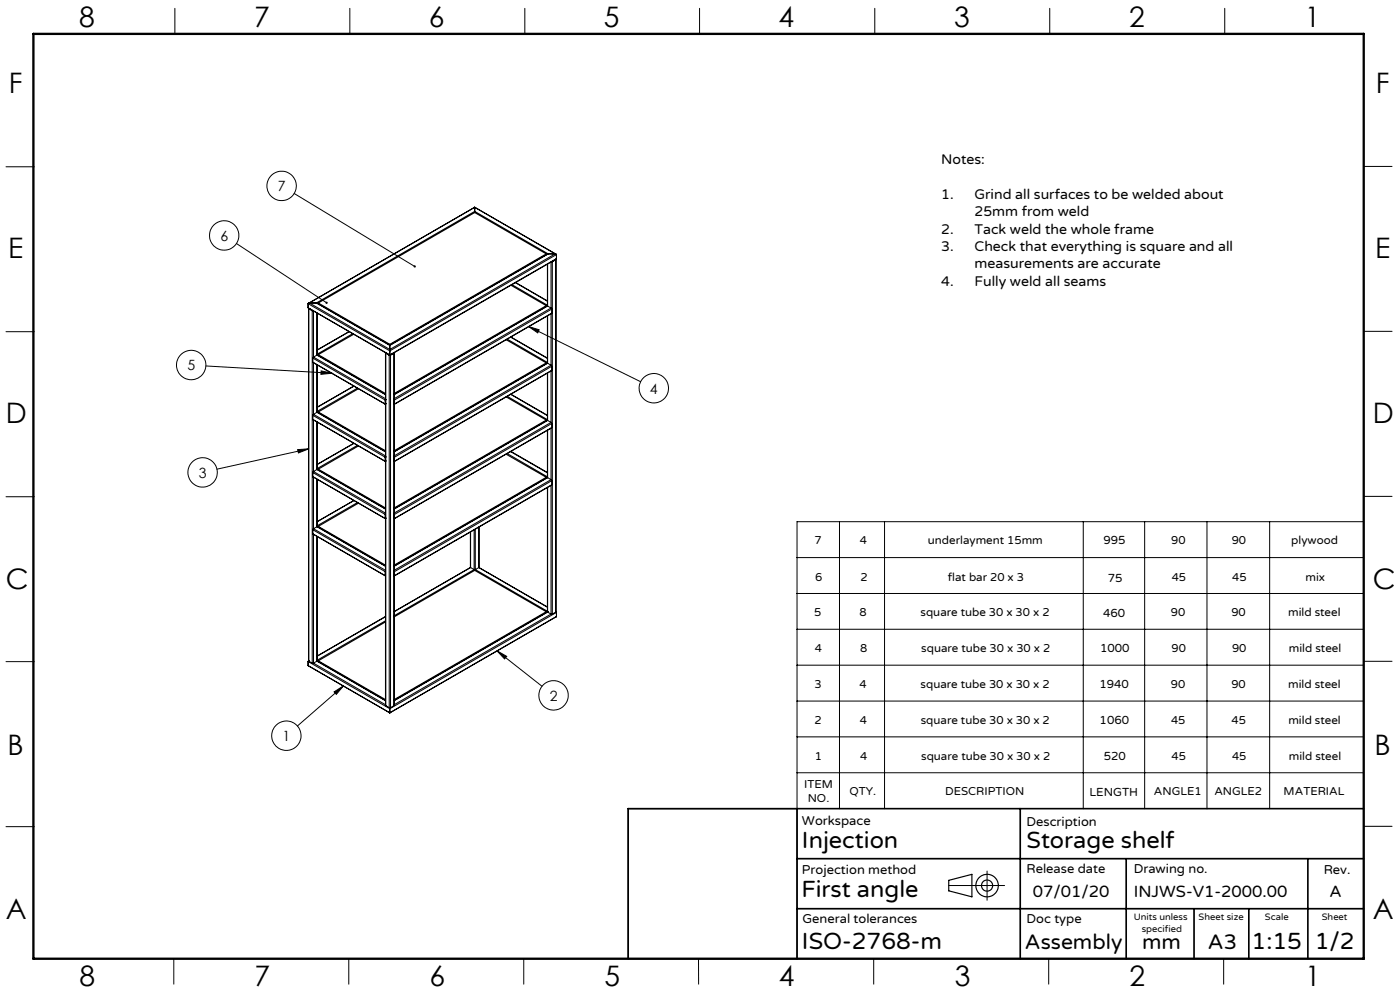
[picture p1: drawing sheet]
<svg xmlns="http://www.w3.org/2000/svg" width="420mm" height="297mm" viewBox="0 0 420 297" stroke-linecap="round" stroke-linejoin="round" font-family="sans-serif">
<g fill="none" stroke="#000" stroke-width=".35">
<path d="M284.6 263.8l7-1.8v6.8l-7-1.8z"/>
<circle cx="296.1" cy="265.4" r="1.66"/>
<circle cx="296.1" cy="265.4" r="3.4"/>
</g>
<g fill="none" stroke="#000" stroke-width=".3">
<path d="M52.5 2.5v7.7M105 2.5v7.7M157.4 2.5v7.7M209.9 2.5v7.7M262.4 2.5v7.7M314.9 2.5v7.7M367.4 2.5v7.7M1.8 50h8.5M88.3 58l36.1 21.9M409.1 49.9h8.5M70.9 73l27.1 17.7M142.4 63.4v.3"/>
<path d="M142.4 62.1v.1M142.4 62.1l24.4 14.1M142.4 62.1l-49.8 28.8M142.4 63.4l22.1 12.7M142.4 62.2v1.2M142.4 62.2l24.1 13.9M142.4 62.2l-49.6 28.6M142.4 63.4l-47.5 27.4M142.4 63.7l-46.9 27.1M142.4 63.7l21.5 12.4M163.9 76.1v.3M163.9 76.1l-47 27.1"/>
<path d="M163.9 76.2l.1 .1M164.2 79.2v12.5M164.3 79.1v12.6M164.5 76.1l-47.6 27.3M164.5 76.1h2M164.5 76.1l-47.6 27.4M165.3 78.5v13.8M165.6 78.4h-.1M165.6 78.3v.1M165.7 78.5h-.3M165.7 78.5v105.5M166.5 76.1l.4 .2"/>
<path d="M166.5 76.1l-49.6 28.6M166.7 77.8l-1.1 .6M166.7 77.7v.1M166.7 77.9l-1 .6M166.7 77.9v105.5M166.8 77.7l-.1 .2M166.8 77.7l-.1 105.7M166.8 77.7l-49.9 28.8M166.9 77.5l-.1 .2M166.9 76.3v1.2M166.9 76.3l-50 28.9M166.9 77.5l-50 28.9"/>
<path d="M1.8 99.4h8.5M92.4 92.2l.2 .2M92.4 91v1.2M92.4 91l24.5 14.2M92.4 92.2l24.5 14.2M92.6 92.4v.1M92.6 92.4l24.3 14.1M92.6 92.4v105.6M92.6 92.5l1.1 .6M92.6 92.5v105.7M92.7 92.4v.1M92.7 92.5l1.1 .6"/>
<path d="M92.7 92.5h.1M92.8 90.8l-.4 .2M92.8 90.8h2.1M92.8 90.8l24.1 13.9M93.7 93.1l.2 .1M93.7 93.1v105.7M93.8 93.1h.1M94.1 93.2v13.8M94.9 90.8l.2 .1M94.9 90.8l22 12.7M95.1 93.8v12.6M95.1 90.9l21.8 12.5"/>
<path d="M95.1 93.9v12.5M95.5 90.8v.2M95.5 90.8l21.4 12.4M95.5 90.9l-.1 .1M104.7 99.4l-9.6 5.5M104.8 99.4l-9.7 5.5M153.2 85.5l10.7 6.1M153.6 85.3l10.6 6.2M154.6 84.7l9.6 5.6M154.7 84.7l9.5 5.5M158.6 97.9l33.6 16.5M158.6 97.9l3.1 .9-.4 1z"/>
<path d="M163.9 91.6v.3M163.9 91.6l-45.6 26.3M163.9 91.7l.1 .1M164.2 91.6l-.1 .1M164.2 94.7v14.1M164.3 91.7l-46 26.5M164.3 91.7l1 .6M164.3 91.7l-46 26.6M164.3 94.6v14.3M165.3 92.3l.2 .3M165.3 92.3l-47 27.2M165.3 94v15.5"/>
<path d="M165.5 93.8l-47.2 27.4M165.5 92.6v1.2M165.5 92.6l-47.1 27.3M165.5 93.8l-47.1 27.3M409.1 99.3h8.5M61.8 109.7l37.8 2.2M93.9 108.5l21.7 12.7M93.9 107.3v1.2M93.9 107.3l21.6 12.6M93.9 108.5l21.6 12.6M94.1 107l-.2 .3M94.1 107l21.5 12.5"/>
<path d="M94.1 108.7v15.5M95.1 106.4l-1 .6M95.1 106.4l20.5 11.9M95.1 109.3v14.3M95.1 106.3l.1 .1M95.1 109.4v14.1M95.2 106.4h-.1M95.2 106.4l20.4 11.8M95.5 106.3v.3M95.5 106.3l20.1 11.6M95.5 106.4l-.1 .1M96.3 111.2l3.3 .7-3.3 .3z"/>
<path d="M105.8 100l-10.7 6.1M106.1 115.7l-11 6.3M106.1 100.2l-10.6 6.1M106.2 115.7l-11.1 6.4M107.2 116.3l-12.1 7M107.5 116.5l-12 7M115.5 119.9v1.2M115.6 119.6l-.1 .3M115.6 119.7v.1M115.6 105.8l.1 105.7M115.6 119.8h.1M115.7 105.7v.2"/>
<path d="M115.7 105.9l1.1 .6M115.7 105.9v105.6M115.8 105.8h.1M115.8 105.8l1.1 .6M116.8 106.5h.4M116.8 106.5v105.6M116.9 106.4h.1M116.9 104.7v.5M116.9 106.4v.1M116.9 103.4v.1M116.9 103.2v.2M116.9 103.5v1.2"/>
<path d="M116.9 105.2v1.2M117 106.4h.1M117.1 106.4h.1M117.2 106.5v105.6M118.1 105.8l-1 .6M118.1 105.8h.1M118.2 105.9l-1 .6M118.2 105.9v105.6M118.3 119.6l.1 .3M118.3 119.7v.1M118.3 105.7l-.1 .2M118.3 105.8l-.1 105.7"/>
<path d="M118.3 119.8h.1M118.4 119.9v1.2M151.8 119l12.1 6.9M151.8 101.8l12.1 7M152.2 118.8l12 7M152.2 101.6l12 7M153.2 118.2l11 6.4M153.2 101l11 6.4M153.3 118.1l10.9 6.4M153.3 101l10.9 6.3M163.9 108.8v.2M163.9 108.8l-45.6 26.3"/>
<path d="M163.9 108.8l.1 .1M164.2 108.7l-.1 .2M164.2 111.8v14.2M164.3 108.9l-46 26.5M164.3 108.9l1 .6M164.3 111.8v14.2M165.3 109.5l.2 .3M165.3 109.5l-47 27.1M165.3 111.2v15.4M165.5 111l-47.2 27.3M165.5 109.8v1.2M165.5 109.8l-47.1 27.2"/>
<path d="M165.5 111l-47.1 27.2M89.3 134.8l3.3-.3-3.1 1.2zM92.6 134.5l-27.5 6.1M93.9 125.7l21.7 12.6M93.9 124.5v1.2M93.9 124.5l21.6 12.5M93.9 125.7l21.6 12.5M94.1 124.2l-.2 .3M94.1 124.2l21.5 12.4M94.1 125.9v15.4M95.1 123.6l20.5 11.8M95.1 123.6l-1 .6"/>
<path d="M95.1 126.5v14.2M95.1 123.4l.1 .2M95.5 123.5v.2M95.5 123.5l20.1 11.6M95.5 123.5l-.1 .1M106.1 132.9l-11 6.3M106.2 132.9l-11.1 6.3M107.2 133.5l-12.1 6.9M107.5 133.7l-12 6.9M115.5 138.2l.1 .1M115.5 121.1l.1 .1M115.5 137v1.2"/>
<path d="M115.6 136.7l-.1 .3M115.6 138.1v.1M115.6 136.9h.1M115.6 121v.1M115.6 138.1h.1M115.6 121h.1M118.3 136.7l.1 .3M118.3 136.9h.1M118.3 138.1h.1M118.3 121h.1M118.3 138.1v.1M118.3 121v.1"/>
<path d="M118.4 138.2l-.1 .1M118.4 121.1l-.1 .1M118.4 137v1.2M151.8 136.1l12.1 6.9M152.2 135.9l12 7M153.2 135.4l11 6.3M153.3 135.3l10.9 6.3M163.9 125.9v.3M163.9 125.9l-45.6 26.3M163.9 126l.1 .1M164.2 125.9l-.1 .1M164.2 129v14.1"/>
<path d="M164.3 126l-46 26.5M164.3 126l1 .6M164.3 126l-46 26.6M164.3 128.9v14.3M165.3 126.6l.2 .3M165.3 126.6l-47 27.2M165.3 128.3v15.5M165.5 128.1l-47.2 27.4M165.5 126.9v1.2M165.5 126.9l-47.1 27.3M165.5 128.1l-47.1 27.3M1.8 148.9h8.5"/>
<path d="M93.9 160l21.7 12.6M93.9 142.8l21.7 12.7M93.9 158.8l21.6 12.5M93.9 160l21.6 12.5M93.9 141.6v1.2M93.9 158.8v1.2M93.9 141.6l21.6 12.6M93.9 142.8l21.6 12.6M94.1 158.5l-.2 .3M94.1 141.3l-.2 .3M94.1 158.5l21.5 12.4M94.1 141.3l21.5 12.5"/>
<path d="M94.1 143v15.5M95.1 157.9l20.5 11.7M95.1 157.9l-1 .6M95.1 140.7l-1 .6M95.1 157.9l20.5 11.8M95.1 140.7l20.5 11.9M95.1 143.6v14.3M95.1 157.7l.1 .2M95.1 140.5l.1 .2M95.1 143.7v14.1M95.2 140.7h-.1M95.2 140.7l20.4 11.8"/>
<path d="M95.5 140.6v.3M95.5 157.8v.2M95.5 157.8l20.1 11.6M95.5 140.6l20.1 11.6M95.5 157.8l-.1 .1M95.5 140.7l-.1 .1M106.1 150l-11 6.3M106.2 150l-11.1 6.4M107.2 150.6l-12.1 7M107.5 150.8l-12 7M115.5 155.4l.1 .1M115.5 154.2v1.2"/>
<path d="M115.6 153.9l-.1 .3M115.6 155.3v.1M115.6 154v.1M115.6 155.3h.1M118.3 153.9l.1 .3M118.3 155.4h.1M118.3 154v.1M118.3 155.3h.1M118.3 154.1h.1M118.4 155.4l-.1 .1M118.4 154.2v1.2M141.1 159.5l.1 10.6"/>
<path d="M141.2 159.4v10.7M142.2 158.8v11.9M142.6 158.6v12.1M143.7 158v12.1M163.9 143v.3M163.9 143l-45.6 26.4M163.9 143.1l.1 .1M164.2 143l-.1 .2M164.2 146.1l.1 37.3M164.3 143.2l-46 26.4M164.3 143.2l1 .6M164.3 143.2l-46 26.5"/>
<path d="M164.3 146.1v37.3M165.3 143.8l.2 .3M165.3 143.8l-47 27.1M165.3 145.5v38.5M165.5 145.3l-47.2 27.3M165.5 144.1l-47.1 27.2M165.5 145.3l-47.1 27.2M165.5 144.1v1.2M251.8 156.3v86.1M265.4 156.3v86.1M325 156.3v86.1M343.4 156.3v86.1"/>
<path d="M362.1 156.3v86.1M380.9 156.3v86.1M409.1 148.8h8.5M409.1 156.3h-170v131h-50.6v-44.9h50.6M94.1 160.2v38.6M95.1 160.8v37.4M95.1 160.8v37.2M115.5 172.5l.1 .1M115.5 171.3v1.2M115.6 171l-.1 .3M115.6 172.4v.1M115.6 171.2h.1"/>
<path d="M118.3 171l.1 .3M118.3 171.2v.1M118.3 172.5h.1M118.4 172.5l-.1 .1M118.4 171.3v1.2M141.1 170.1l-22.8 13.2 22.9-13.2M141.2 170.1l1 .6M142.2 170.7h.4M142.2 170.7l-23.9 13.8M142.4 170.7v.3zM142.4 171l21.5 12.3M142.4 171l-24.1 13.9"/>
<path d="M142.6 170.7l21.6 12.5M143.7 170.1l20.5 11.9M143.7 170.1l-1.1 .6M239.1 177.9h170M239.1 167.1h170M1.8 198.3h8.5M92.4 199.5l.2 .1M92.4 198.3v1.2M92.4 198.3l24.5 14.1M92.4 199.5l24.5 14.1M92.6 198.1h.1M92.6 198.1l-.2 .2"/>
<path d="M92.6 198v.2M92.6 199.6l24.3 14.1M92.6 198.2l1.1 .6M93.7 198.8h.4M94.1 198.8l21.5 12.4M95.1 198.2l-1 .6M95.1 198.2l20.5 11.8M95.1 198.1h.1M95.1 198v.2M95.1 198.1l20.5 11.8M95.5 198v.3M95.5 198l20.1 11.7"/>
<path d="M95.5 198.1l-.1 .1M115.6 184.7l-20.5 11.9M115.6 186.4l-20.1 11.6M115.6 186.1l-20.5 11.8M115.6 184.9l-20.5 11.8M149.1 195l13.5 10.7M149.1 195l2.9 1.7-.6 .8zM163.9 183.3l-45.6 26.4M163.9 183.3v.3M163.9 183.4l.1 .1M164.2 183.4h.1M164.2 183.4l-45.9 26.5"/>
<path d="M164.3 183.4l1 .6M164.3 183.4l-46 26.6M165.3 184h.4M165.3 184l-47 27.2M166.7 183.4l-1 .6M166.8 183.4l.1 .1M166.8 183.4h.1M166.9 184.7l-.1 .2zM166.9 184.7l-50 29M166.9 183.5v1.2M166.9 183.5l-50 28.9M239.1 199.4h170"/>
<path d="M239.1 188.6h170M409.1 198.2h8.5M100.2 207.4l2.8-1.8-2.1 2.5zM103 205.6l-13.8 12M115.7 211.5l1.1 .6M116.8 212.1h.4M116.9 212.1v.3zM116.9 213.6v.1M116.9 212.4v1.2M118.2 211.5l-1 .6M239.1 210.1h170M239.1 231.6h170"/>
<path d="M239.1 220.8h170M1.8 247.8h8.5M409.1 247.6h8.5M284.6 265.4h16.8M296.1 261.1v8.7M52.1 287.3v7.7M104.6 287.3v7.7M157.1 287.3v7.7M209.6 287.3v7.7M262.1 287.3v7.7M314.6 287.3v7.7M367.1 287.3v7.7"/>
<circle cx="84.5" cy="55.7" r="4.4"/>
<circle cx="67.3" cy="70.6" r="4.4"/>
<circle cx="57.3" cy="109.4" r="4.4"/>
<circle cx="196.1" cy="116.3" r="4.4"/>
<circle cx="60.8" cy="141.6" r="4.4"/>
<circle cx="166.1" cy="208.4" r="4.4"/>
<circle cx="85.9" cy="220.5" r="4.4"/>
</g>
<path d="M239.1 242.4v44.9M239.1 257.3h170M306.1 242.4v44.9M337.9 257.3v30M392.4 257.3v30M409.1 242.4h-220.6v44.9M239.1 272.3h170M358.2 272.3v15M374.6 272.3v15" fill="none" stroke="#000" stroke-width=".5"/>
<path d="M10 10.2h399.1v277.1h-399.1z" fill="none" stroke="#000" stroke-width=".7"/>
<path d="M149.1 195l2.9 1.7-.6 .8zM100.2 207.4l2.8-1.8-2.1 2.5zM89.3 134.8l3.3-.3-3.1 1.2zM158.6 97.9l3.1 .9-.4 1zM96.3 111.2l3.3 .7-3.3 .3zM97.7 90.5v.4l.4 .1-.1-.3 .2 .2v-.4zM124.1 79.7l.1 .4h.5l-.3-.2 .3 .1-.1-.4z" fill="#000"/>
<g font-size="8.5">
<text x="23.8" y="8">8</text>
<text x="76.3" y="8">7</text>
<text x="128.7" y="8">6</text>
<text x="181.2" y="8">5</text>
<text x="233.6" y="8">4</text>
<text x="286.3" y="8">3</text>
<text x="338.7" y="8">2</text>
<text x="391.4" y="8">1</text>
<text x="2.7" y="28">F</text>
<text x="412.8" y="28">F</text>
<text x="2.4" y="77.2">E</text>
<text x="412.5" y="77.2">E</text>
<text x="1.8" y="126.8">D</text>
<text x="411.9" y="126.9">D</text>
<text x="1.8" y="176.6">C</text>
<text x="411.9" y="176.7">C</text>
<text x="2.3" y="226.2">B</text>
<text x="412.4" y="226.2">B</text>
<text x="1.7" y="275.4">A</text>
<text x="411.8" y="275.5">A</text>
<text x="23.9" y="295.5">8</text>
<text x="76.4" y="295.5">7</text>
<text x="128.8" y="295.5">6</text>
<text x="181.3" y="295.5">5</text>
<text x="233.7" y="295.5">4</text>
<text x="286.4" y="295.5">3</text>
<text x="338.8" y="295.5">2</text>
<text x="391.5" y="295.5">1</text>
</g>
<g font-size="7.1">
<text x="240.6" y="254">Injection</text>
<text x="308" y="254">Storage shelf</text>
<text x="240.4" y="268.8">First angle</text>
<text x="240.6" y="284.3">ISO-2768-m</text>
<text x="375.5" y="284.3">1:15</text>
<text x="394.4" y="284.3">1/2</text>
</g>
<g font-size="6.3">
<text x="307.5" y="284.3">Assembly</text>
<text x="342.6" y="284.3">mm</text>
<text x="362.4" y="284.3">A3</text>
</g>
<g font-size="4.9">
<text x="309.9" y="268.7">07/01/20</text>
<text x="340.1" y="268.7">INJWS-V1-2000.00</text>
<text x="398.9" y="268.7">A</text>
</g>
<g font-size="4.2">
<text x="282.4" y="49.1">Notes:</text>
<text x="83.3" y="57.3">7</text>
<text x="282.4" y="59.5">1.</text>
<text x="292.4" y="59.5">Grind all surfaces to be welded about</text>
<text x="292.4" y="64.8">25mm from weld</text>
<text x="282.4" y="70">2.</text>
<text x="292.4" y="70">Tack weld the whole frame</text>
<text x="66.1" y="72.2">6</text>
<text x="282.4" y="75.2">3.</text>
<text x="292.4" y="75.2">Check that everything is square and all</text>
<text x="292.4" y="80.5">measurements are accurate</text>
<text x="282.4" y="85.7">4.</text>
<text x="292.4" y="85.7">Fully weld all seams</text>
<text x="56.2" y="111">5</text>
<text x="195" y="118">4</text>
<text x="59.6" y="143.2">3</text>
<text x="164.9" y="210">2</text>
<text x="84.8" y="222.1">1</text>
</g>
<g font-size="3.9">
<text x="240.6" y="247.2">Workspace</text>
<text x="307.9" y="247.4">Description</text>
<text x="240.6" y="262.1">Projection method</text>
<text x="308" y="261.5">Release date</text>
<text x="340.1" y="261.5">Drawing no.</text>
<text x="397.1" y="262.1">Rev.</text>
<text x="240.7" y="276.6">General tolerances</text>
<text x="308" y="276.6">Doc type</text>
</g>
<g font-size="3.5">
<text x="244.4" y="163">7</text>
<text x="257.9" y="163">4</text>
<text x="278.4" y="163">underlayment 15mm</text>
<text x="331" y="163.2">995</text>
<text x="351.3" y="163">90</text>
<text x="369.5" y="163">90</text>
<text x="387.4" y="163">plywood</text>
<text x="244.6" y="174.2">6</text>
<text x="258.1" y="174.2">2</text>
<text x="284.4" y="174.2">flat bar 20 x 3</text>
<text x="332.3" y="174.3">75</text>
<text x="351.5" y="174.2">45</text>
<text x="369.7" y="174.2">45</text>
<text x="391.6" y="174.2">mix</text>
<text x="244.3" y="184.7">5</text>
<text x="257.8" y="184.7">8</text>
<text x="276.2" y="184.7">square tube 30 x 30 x 2</text>
<text x="330.9" y="184.9">460</text>
<text x="351.2" y="184.7">90</text>
<text x="369.4" y="184.7">90</text>
<text x="386.4" y="184.7">mild steel</text>
<text x="244.5" y="195.4">4</text>
<text x="258" y="195.4">8</text>
<text x="276.4" y="195.4">square tube 30 x 30 x 2</text>
<text x="330" y="195.5">1000</text>
<text x="351.5" y="195.4">90</text>
<text x="369.6" y="195.4">90</text>
<text x="386.7" y="195.4">mild steel</text>
<text x="244.3" y="206.1">3</text>
<text x="257.8" y="206.1">4</text>
<text x="276.2" y="206.1">square tube 30 x 30 x 2</text>
<text x="329.8" y="206.2">1940</text>
<text x="351.3" y="206.1">90</text>
<text x="369.4" y="206.1">90</text>
<text x="386.5" y="206.1">mild steel</text>
<text x="244.4" y="217">2</text>
<text x="257.9" y="217">4</text>
<text x="276.2" y="217">square tube 30 x 30 x 2</text>
<text x="329.9" y="217.1">1060</text>
<text x="351.3" y="217">45</text>
<text x="369.5" y="217">45</text>
<text x="386.5" y="217">mild steel</text>
<text x="244.5" y="227.7">1</text>
<text x="258" y="227.7">4</text>
<text x="276.4" y="227.7">square tube 30 x 30 x 2</text>
<text x="331.1" y="227.9">520</text>
<text x="351.4" y="227.7">45</text>
<text x="369.6" y="227.7">45</text>
<text x="386.6" y="227.7">mild steel</text>
<text x="241.2" y="236.2">ITEM</text>
<text x="254.8" y="238.3">QTY.</text>
<text x="283.5" y="238.3">DESCRIPTION</text>
<text x="326.9" y="238.5">LENGTH</text>
<text x="346.2" y="238.3">ANGLE1</text>
<text x="364.3" y="238.3">ANGLE2</text>
<text x="385.1" y="238.3">MATERIAL</text>
<text x="242.3" y="240.4">NO.</text>
</g>
<g font-size="2.8">
<text x="340.1" y="275.6">Units unless</text>
<text x="359.6" y="275.6">Sheet size</text>
<text x="379.5" y="275.8">Scale</text>
<text x="396.5" y="275.6">Sheet</text>
<text x="342.5" y="279.4">specified</text>
</g>
</svg>
